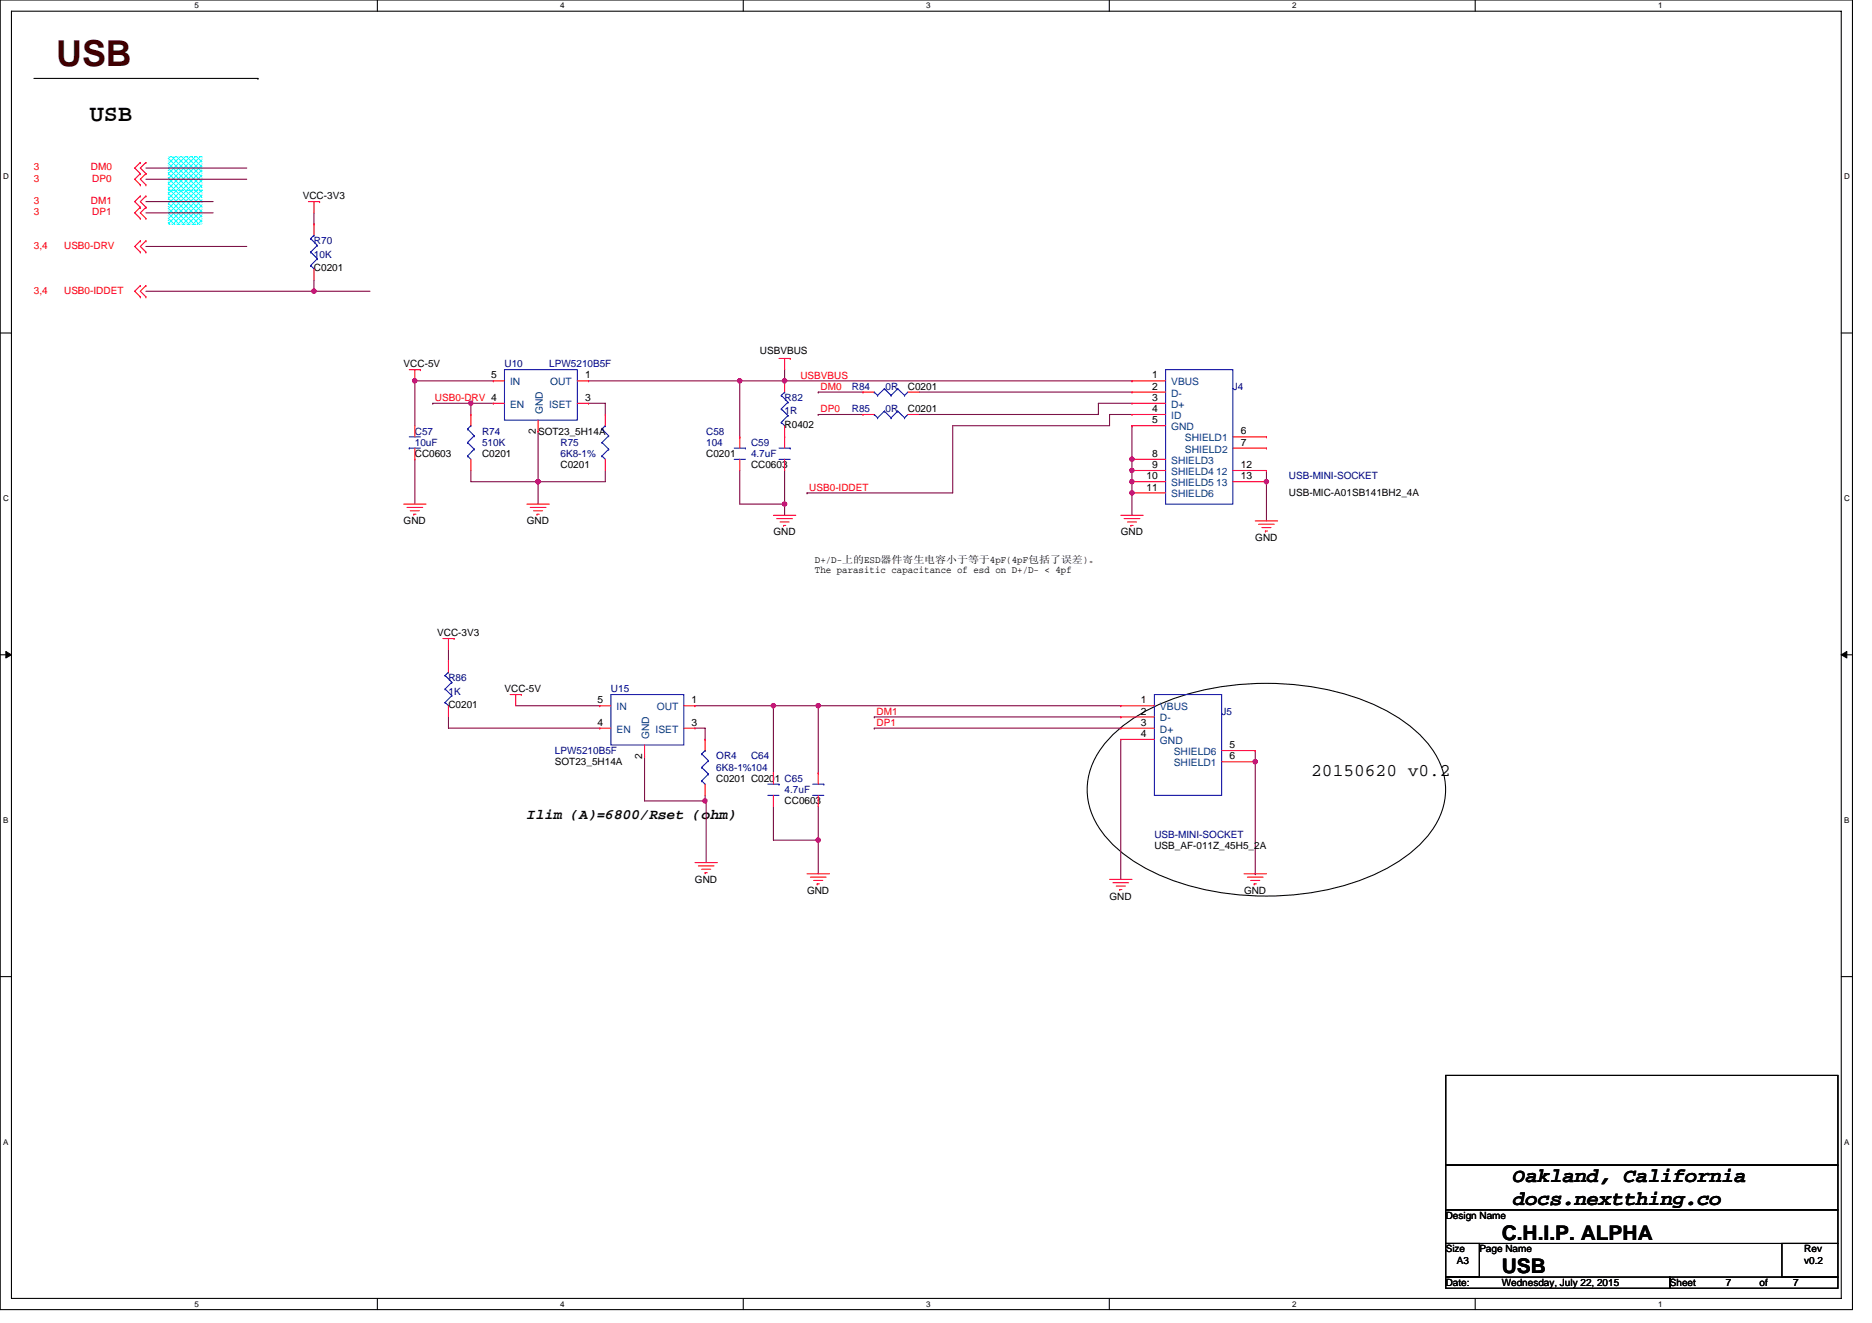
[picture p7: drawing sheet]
<svg xmlns="http://www.w3.org/2000/svg" width="297mm" height="210mm" viewBox="0 0 297 210" stroke-linecap="round" stroke-linejoin="round" font-family="sans-serif">
<path d="M0 0h293.9v207.9h-293.9zM1.8 1.8h290.4v204.3h-290.4z" fill="none" stroke="#000" stroke-width=".17"/>
<g fill="#fff">
<path d="M30.8 .2h.7v1.4h-.7z"/>
<path d="M30.8 206.3h.7v1.4h-.7z"/>
</g>
<path d="M59.9 0v1.8M59.9 206.1v1.8" fill="none" stroke="#000" stroke-width=".17"/>
<g fill="#fff">
<path d="M88.9 .2h.7v1.4h-.7z"/>
<path d="M88.9 206.3h.7v1.4h-.7z"/>
</g>
<path d="M117.9 0v1.8M117.9 206.1v1.8" fill="none" stroke="#000" stroke-width=".17"/>
<g fill="#fff">
<path d="M147 .2h.7v1.4h-.7z"/>
<path d="M147 206.3h.7v1.4h-.7z"/>
</g>
<path d="M176 0v1.8M176 206.1v1.8" fill="none" stroke="#000" stroke-width=".17"/>
<g fill="#fff">
<path d="M205 .2h.7v1.4h-.7z"/>
<path d="M205 206.3h.7v1.4h-.7z"/>
</g>
<path d="M234.1 0v1.8M234.1 206.1v1.8" fill="none" stroke="#000" stroke-width=".17"/>
<g fill="#fff">
<path d="M263.1 .2h.7v1.4h-.7z"/>
<path d="M263.1 206.3h.7v1.4h-.7z"/>
<path d="M.5 27.3h.9v1.4h-.9z"/>
<path d="M292.6 27.3h.9v1.4h-.9z"/>
<path d="M.5 78.4h.9v1.4h-.9z"/>
<path d="M292.6 78.4h.9v1.4h-.9z"/>
</g>
<path d="M0 52.9h1.8M292.2 52.9h1.7" fill="none" stroke="#000" stroke-width=".17"/>
<g fill="#fff">
<path d="M.5 129.5h.8v1.4h-.8z"/>
<path d="M292.6 129.5h.9v1.4h-.9z"/>
</g>
<path d="M0 103.9h1.8M292.2 103.9h1.7" fill="none" stroke="#000" stroke-width=".17"/>
<path d="M.9 103.4l.9 .5-.9 .5zM292.2 103.9l.8-.5v1z" fill="#000" stroke="#000" stroke-width=".16"/>
<g fill="#fff">
<path d="M.5 180.5h.8v1.4h-.8z"/>
<path d="M292.6 180.5h.9v1.4h-.9z"/>
</g>
<path d="M5.4 12.4h35.5M40.9 12.4h.1M176 117.2a27.9 27.9 0 0 1 13.3-7.3 45.2 45.2 0 0 1 29.2 2.1 21.2 21.2 0 0 1 9.3 7.7 10.7 10.7 0 0 1-.9 12.5 25 25 0 0 1-12.3 7.9 45 45 0 0 1-31.2-1.5 21.2 21.2 0 0 1-9.3-7.7 10.7 10.7 0 0 1 .9-12.5zM0 155h1.8M292.2 155h1.7M229.4 170.7h62.2v14.2h-62.2zM229.4 192h62.2v5.4h-62.2zM229.4 197.4h5.3v5.3h-5.3zM229.4 184.9h62.2v7.1h-62.2zM282.7 197.4h8.9v5.3h-8.9zM229.4 202.7h35.6v1.8h-35.6zM265 202.7h26.6v1.8h-26.6z" fill="none" stroke="#000" stroke-width=".17"/>
<g fill="#0ff" stroke="#0ff" stroke-width=".17" stroke-dasharray="0 .3">
<path d="M26.7 24.9h5.3v5.3h-5.3z" fill-rule="evenodd"/>
<path d="M26.7 30.2h5.3v5.4h-5.3z" fill-rule="evenodd"/>
</g>
<g fill="none" stroke="#800040" stroke-width=".17">
<path d="M23.2 39.1h16M23.2 26.7h16M23.2 28.4h16M23.2 33.8h10.6M23.2 32h10.6M49.8 33.8v1.8M23.2 46.2h26.6M49.8 44.4v1.8M49.8 46.2h.1M49.8 46.2h8.9M124.5 58.7v1.8M65.8 60.5h12.5"/>
<path d="M65.8 72.9v7.1M65.8 60.5h.1M65.8 60.5v7.1M68.7 64h6v1.8M68.7 64h.1M74.7 64h.1M74.7 74.7v1.8h10.7M74.7 64h3.6M85.4 76.5h.1M85.4 68.5v8M85.4 76.5v3.5M93.4 60.5h24"/>
<path d="M93.4 64h2.7v1.8M96.1 74.7v1.8h-10.7M117.4 60.5h.1M117.4 74.7v5.3h7.1M117.4 60.5v8.8M117.4 60.5h62.2M124.5 74.7v5.3M124.5 60.5h.1M128.1 78.2h.1M129.8 62.2h.1M129.8 65.8h.1M129.8 62.2h7.1"/>
<path d="M129.8 65.8h7.1M145.8 62.2h33.8M179.6 67.6h.1M179.6 64h-5.3v1.8h-28.5M179.6 65.8h-3.5v1.8h-24.9v10.6h-23.1M179.6 76.5h.1M179.6 78.2h.1M179.6 67.6v7.1M179.6 74.7h.1M179.6 74.7v7.1M201 76.5h.1M201 74.7v1.8"/>
<path d="M201 76.5v6.2M124.5 80h.1M124.5 80v1.8M71.2 113.8v1.8h24M71.2 103.1v1.8M81.8 112h13.4M110.3 115.6h1.6v1.7M110.3 112h12.4M122.7 112h.1M122.7 112v10.7M122.7 112h7.1M129.8 112h.1"/>
<path d="M129.8 112h48M129.8 112v10.7M138.7 115.6h.1M138.7 113.8h.1M138.7 115.6h39.1M138.7 113.8h39.1M177.8 117.3v22.3M199.2 119.1v19.6M102.3 120v7.1h9.6M111.9 127.1h.1M111.9 126.2v.9M111.9 127.1h.2v9.8"/>
<path d="M122.7 128v5.3h7.1M129.8 128v5.3M129.8 133.3h.1M129.8 133.3v5.4M199.2 120.9h.1M199.2 138.7h.1"/>
</g>
<g fill="#f0f" stroke="#f0f" stroke-width=".17">
<circle cx="49.8" cy="46.2" r=".35"/>
<circle cx="111.9" cy="127.1" r=".34"/>
<circle cx="129.8" cy="112" r=".35"/>
<circle cx="122.7" cy="112" r=".35"/>
<circle cx="179.6" cy="72.9" r=".35"/>
<circle cx="124.5" cy="60.4" r=".35"/>
<circle cx="117.4" cy="60.4" r=".35"/>
<circle cx="179.6" cy="76.4" r=".35"/>
<circle cx="85.4" cy="76.4" r=".35"/>
<circle cx="74.7" cy="64" r=".35"/>
<circle cx="179.6" cy="78.2" r=".35"/>
<circle cx="179.6" cy="74.7" r=".35"/>
<circle cx="124.5" cy="80" r=".35"/>
<circle cx="65.8" cy="60.4" r=".35"/>
<circle cx="129.8" cy="133.3" r=".35"/>
<circle cx="200.9" cy="76.4" r=".35"/>
<circle cx="199.2" cy="120.9" r=".35"/>
</g>
<g fill="none" stroke="#f00" stroke-width=".17">
<path d="M22.3 38.2h.1M22.3 27.6h.1M22.3 25.8h.1M22.3 29.3h.1M22.3 34.7h.1M22.3 32.9h.1M22.3 31.1h.1M22.3 38.2l-.9 .9 .9 .9M22.3 25.8l-.9 .9 .9 .9M22.3 27.6l-.9 .8 .9 .9M22.3 32.9l-.9 .9 .9 .9M22.3 31.1l-.9 .9 .9 .9"/>
<path d="M23.2 38.2h.1M23.2 27.6h.1M23.2 25.8h.1M23.2 29.3h.1M23.2 34.7h.1M23.2 32.9h.1M23.2 31.1h.1M23.2 38.2l-.9 .9 .9 .9M23.2 25.8l-.9 .9 .9 .9M23.2 27.6l-.9 .8 .9 .9M23.2 32.9l-.9 .9 .9 .9M23.2 31.1l-.9 .9 .9 .9"/>
<path d="M48.9 32h1.8M49.8 32v1.8M49.8 35.6h.1M49.8 35.6v1.7M50.7 32h.1M22.3 40h.1M22.3 47.1h.1M22.3 45.3h.1M22.3 45.3l-.9 .9 .9 .9M23.2 40h.1M23.2 47.1h.1M23.2 45.3h.1"/>
<path d="M23.2 45.3l-.9 .9 .9 .9M49.8 42.7v1.7M64.9 58.7h1.8M65.8 58.7v1.8M66.7 58.7h.1M123.6 56.9h1.8M124.5 56.9v1.8M125.4 56.9h.1M65.8 67.6v1.7M65.8 72.9h.1M65.8 71.1v1.8M74.7 72.9v1.8"/>
<path d="M74.7 65.8h.1M74.7 65.8v1.8M78.3 64h.1M78.3 60.5h.1M78.3 60.5h1.7M78.3 64h1.7M85.4 68.5h.1M85.4 66.7v1.8M91.6 60.5h1.8M91.6 64h1.8M93.4 64h.1M93.4 60.5h.1"/>
<path d="M96.1 72.9v1.8M96.1 65.8h.1M96.1 65.8v1.8M117.4 72.9v1.8M117.4 69.3h.1M117.4 69.3v1.8M124.5 72.9v1.8M124.5 69.3h.1M124.5 67.6v1.7M124.5 60.5h.1M124.5 60.5v1.7M124.5 69.3v1.8"/>
<path d="M136.9 65.8h.1M136.9 62.2h.1M136.9 65.8h1.8M136.9 62.2h1.8M144.1 65.8h1.7M144.1 62.2h1.7M179.6 60.5h.1M179.6 62.2h.1M179.6 64h.1M179.6 65.8h.1M179.6 67.6h.1M179.6 72.9h.1"/>
<path d="M179.6 74.7h.1M179.6 76.5h.1M179.6 78.2h.1M179.6 65.8h5.4M179.6 60.5h5.4M179.6 62.2h5.4M179.6 64h5.4M179.6 67.6h5.4M179.6 72.9h5.4M179.6 74.7h5.4M179.6 76.5h5.4M179.6 78.2h5.4"/>
<path d="M195.6 69.3h5.4M195.6 71.1h5.4M195.6 74.7h5.4M195.6 76.5h5.4M201 69.3h.1M201 71.1h.1M201 74.7h.1M201 76.5h.1M64 80h3.6M64.6 80.5h2.5M65.1 81.1h1.4M65.7 81.6h.1"/>
<path d="M65.7 81.6h.3M83.6 80h3.6M84.1 80.5h2.5M84.7 81.1h1.4M85.2 81.6h.1M85.2 81.6h.4M122.7 81.8h3.6M123.3 82.3h2.4M123.8 82.8h1.4M124.3 83.4h.1M124.3 83.4h.4M177.8 81.8h3.6"/>
<path d="M178.4 82.3h2.5M178.9 82.8h1.4M179.4 83.4h.1M179.4 83.4h.4M199.2 82.7h3.5M199.7 83.2h2.5M200.2 83.7h1.5M200.8 84.3h.1M200.8 84.3h.3M70.3 101.3h1.7M71.2 101.3v1.8M71.2 112v1.8"/>
<path d="M71.2 104.9h.1M71.2 104.9v1.8M72 101.3h.1M80.9 110.2h1.8M81.8 110.2v1.8M82.7 110.2h.1M95.2 115.6h.1M95.2 112h.1M95.2 112h1.7M95.2 115.6h1.7M102.3 118.2v1.8M108.5 112h1.8"/>
<path d="M108.5 115.6h1.8M110.3 115.6h.1M110.3 112h.1M111.9 117.3h.1M111.9 117.3v1.8M177.8 112h.1M177.8 113.8h.1M177.8 115.6h.1M177.8 117.3h.1M177.8 112h5.4M177.8 113.8h5.4M177.8 115.6h5.4"/>
<path d="M177.8 117.3h5.4M193.8 119.1h5.4M199.2 119.1h.1M102.3 120h.1M110.3 136.9h3.5M110.8 137.4h2.5M111.3 138h1.5M111.9 138.5h.1M111.9 124.5v1.7M111.9 138.5h.3M122.7 126.2v1.8M122.7 122.7h.1"/>
<path d="M122.7 122.7v1.8M128.1 138.7h3.5M128.6 139.2h2.5M129.1 139.7h1.5M129.8 126.2v1.8M129.8 122.7h.1M129.8 122.7v1.8M176.1 139.6h3.5M193.8 120.9h5.4M197.4 138.7h3.6M197.9 139.2h2.5M198.5 139.7h1.4"/>
<path d="M199.2 120.9h.1M129.7 140.3h.1M129.7 140.3h.3M176.6 140.1h2.5M177.1 140.6h1.5M177.7 141.2h.1M177.7 141.2h.3M199 140.3h.1M199 140.3h.3"/>
</g>
<g fill="none" stroke="#00f" stroke-width=".17">
<path d="M49.3 37.9h.1M49.3 37.9l1.1 1M49.8 37.3h.1M49.8 37.3l-.5 .6M50.4 38.9h.1M50.4 38.9l-1.1 1.1M49.3 42.1h.1M49.3 40h.1M49.3 42.1l.5 .6M49.3 40l1.1 1.1M50.4 41.1h.1M50.4 41.1l-1.1 1"/>
<path d="M80 58.7h11.6v8h-11.6zM185 58.7h10.6v21.3h-10.6zM64.9 69.3h1.8M64.9 71.1h.1M64.9 71.1h1.8M74.2 72.4h.1M74.2 70.2h.1M74.2 68.1h.1M74.2 72.4l.5 .5M74.2 70.2l1 1.1M74.2 68.1l1 1.1M74.7 67.6h.1"/>
<path d="M74.7 67.6l-.5 .5M75.2 71.3h.1M75.2 69.2h.1M75.2 71.3l-1 1.1M75.2 69.2l-1 1M95.5 72.4h.1M95.5 70.2h.1M95.5 68.1h.1M95.5 72.4l.6 .5M95.5 70.2l1.1 1.1M95.5 68.1l1.1 1.1M96.1 67.6h.1"/>
<path d="M96.1 67.6l-.6 .5M96.6 71.3h.1M96.6 69.2h.1M96.6 71.3l-1.1 1.1M96.6 69.2l-1.1 1M116.5 72.9h1.8M116.5 71.1h1.8M118.3 71.1h.1M123.6 72.9h1.8M123.6 71.1h1.8M124 67h.1M124 64.9h.1"/>
<path d="M124 62.8h.1M124 67l.5 .6M124 64.9l1 1.1M124 62.8l1 1M124.5 62.2h.1M124.5 62.2l-.5 .6M125 66h.1M125 63.8h.1M125 66l-1 1M125 63.8l-1 1.1M125.4 71.1h.1M138.7 65.8h.1"/>
<path d="M138.7 62.2h.1M138.7 65.8l.6 .5M138.7 62.2l.6 .6M139.3 66.3h.1M139.3 62.8h.1M140.3 65.3h.1M140.3 61.7h.1M140.3 65.3l1.1 1M140.3 65.3l-1 1M140.3 61.7l1.1 1.1M140.3 61.7l-1 1.1M141.4 66.3h.1"/>
<path d="M141.4 62.8h.1M142.4 65.3h.1M142.4 61.7h.1M142.4 65.3l1.1 1M142.4 65.3l-1 1M142.4 61.7l1.1 1.1M142.4 61.7l-1 1.1M143.5 66.3h.1M143.5 62.8h.1M144.1 65.8l-.6 .5M144.1 62.2l-.6 .6M70.6 111.5h.1"/>
<path d="M70.6 109.3h.1M70.6 107.2h.1M70.6 111.5l.6 .5M70.6 109.3l1.1 1.1M70.6 107.2l1.1 1.1M71.2 106.7h.1M71.2 106.7l-.6 .5M71.7 110.4h.1M71.7 108.3h.1M71.7 110.4l-1.1 1.1M71.7 108.3l-1.1 1M96.9 110.2h11.6v8h-11.6z"/>
<path d="M111.3 119.7h.1M111.3 119.7l1.1 1M111.9 119.1h.1M111.9 119.1l-.6 .6M183.2 110.2h10.6v16h-10.6zM111.3 123.9h.1M111.3 121.8h.1M111.3 123.9l.6 .6M111.3 121.8l1.1 1.1M112.4 122.9h.1M112.4 120.7h.1M112.4 122.9l-1.1 1"/>
<path d="M112.4 120.7l-1.1 1.1M121.8 126.2h1.8M121.8 124.5h1.8M123.6 124.5h.1M128.9 126.2h1.8M128.9 124.5h1.8M130.7 124.5h.1"/>
</g>
<text font-size="5.7" fill="#400000" x="8.9" y="10.5">USB</text>
<text font-size="3.7" x="14.3" y="19.1">USB</text>
<g font-size="3.2">
<text x="240.1" y="187.6">Oakland, California</text>
<text x="240.1" y="191.2">docs.nextthing.co</text>
<text x="238.3" y="196.8">C.H.I.P. ALPHA</text>
<text x="238.3" y="202.1">USB</text>
</g>
<text font-size="2.8" x="208.1" y="123.2">20150620 v0.2</text>
<text font-size="2.3" x="83.6" y="130">Ilim (A)=6800/Rset (ohm)</text>
<g font-size="1.6" fill="#f00">
<text x="5.4" y="28.8">3</text>
<text x="5.4" y="27">3</text>
<text x="14.4" y="27">DM0</text>
<text x="14.6" y="28.8">DP0</text>
<text x="5.4" y="34.1">3</text>
<text x="5.4" y="32.4">3</text>
<text x="14.4" y="32.4">DM1</text>
<text x="14.6" y="34.1">DP1</text>
<text x="5.4" y="39.5">3,4</text>
<text x="10.2" y="39.5">USB0-DRV</text>
<text x="5.4" y="46.6">3,4</text>
<text x="10.2" y="46.6">USB0-IDDET</text>
<text x="69" y="63.6">USB0-DRV 4</text>
<text x="127" y="60.1">USBVBUS</text>
<text x="130.2" y="61.9">DM0</text>
<text x="130.2" y="65.4">DP0</text>
<text x="128.4" y="77.9">USB0-IDDET</text>
<text x="139.1" y="113.4">DM1</text>
<text x="139.1" y="115.2">DP1</text>
</g>
<g font-size="1.6">
<text x="48" y="31.6">VCC-3V3</text>
<text x="49.8" y="43">C0201</text>
<text x="64" y="58.3">VCC-5V</text>
<text x="120.6" y="56.2">USBVBUS</text>
<text x="77.9" y="60.1">5</text>
<text x="92.9" y="63.6">3</text>
<text x="92.9" y="60.1">1</text>
<text x="144.1" y="65.4">C0201</text>
<text x="144.1" y="61.9">C0201</text>
<text x="182.8" y="60.1">1</text>
<text x="182.8" y="61.8">2</text>
<text x="182.8" y="63.6">3</text>
<text x="182.8" y="65.4">4</text>
<text x="85" y="68.8" transform="rotate(-90 85 68.8)">2</text>
<text x="85.4" y="69">SOT23_5H14A</text>
<text x="124.5" y="67.9">R0402</text>
<text x="182.8" y="67.2">5</text>
<text x="196.9" y="69">6</text>
<text x="196.9" y="70.7">7</text>
<text x="65.8" y="72.5">CC0603</text>
<text x="76.5" y="72.5">C0201</text>
<text x="88.9" y="74.3">C0201</text>
<text x="112.1" y="72.5">C0201</text>
<text x="119.2" y="74.3">CC0603</text>
<text x="181.9" y="76.1">10</text>
<text x="181.9" y="77.9">11</text>
<text x="182.8" y="72.5">8</text>
<text x="182.8" y="74.3">9</text>
<text x="196.9" y="74.3">12</text>
<text x="196.9" y="76.1">13</text>
<text x="64" y="83.2">GND</text>
<text x="83.6" y="83.2">GND</text>
<text x="204.5" y="78.8">USB-MIC-A01SB141BH2_4A</text>
<text x="122.7" y="85">GND</text>
<text x="129.3" y="89.4">D+/D-上的ESD器件寄生电容小于等于4pF(4pF包括了误差)。</text>
<text x="177.8" y="85">GND</text>
<text x="199.2" y="85.9">GND</text>
<text x="129.3" y="91">The parasitic capacitance of esd on D+/D- &lt; 4pf</text>
<text x="69.4" y="101">VCC-3V3</text>
<text x="71.2" y="112.4">C0201</text>
<text x="80" y="109.9">VCC-5V</text>
<text x="94.8" y="111.6">5</text>
<text x="109.7" y="111.6">1</text>
<text x="181" y="111.6">1</text>
<text x="181" y="113.4">2</text>
<text x="94.8" y="115.2">4</text>
<text x="109.7" y="115.2">3</text>
<text x="181" y="115.2">3</text>
<text x="181" y="117">4</text>
<text x="195.1" y="118.7">5</text>
<text x="88" y="121.4">SOT23_5H14A</text>
<text x="101.9" y="120.4" transform="rotate(-90 101.9 120.4)">2</text>
<text x="113.7" y="124.1">C0201 C0201 C65</text>
<text x="195.1" y="120.5">6</text>
<text x="124.5" y="127.7">CC0603</text>
<text x="183.2" y="134.8">USB_AF-011Z_45H5_2A</text>
<text x="110.3" y="140.1">GND</text>
<text x="128.1" y="141.9">GND</text>
<text x="176.1" y="142.8">GND</text>
<text x="197.4" y="141.9">GND</text>
<text x="229.4" y="193.4">Design Name</text>
<text x="229.4" y="198.8">Size</text>
<text x="231.2" y="200.6">A3</text>
<text x="234.7" y="198.8">Page Name</text>
<text x="286.3" y="198.8">Rev</text>
<text x="286.3" y="200.6">v0.2</text>
<text x="229.4" y="204.1">Date:</text>
<text x="238.3" y="204.1">Wednesday, July 22, 2015</text>
<text x="265" y="204.1">Sheet</text>
<text x="273.9" y="204.1">7</text>
<text x="279.2" y="204.1">of</text>
<text x="284.5" y="204.1">7</text>
</g>
<g font-size="1.6" fill="#000080">
<text x="49.8" y="38.8">R70</text>
<text x="49.8" y="40.9">10K</text>
<text x="80" y="58.3">U10</text>
<text x="87.2" y="58.3">LPW5210B5F</text>
<text x="124.5" y="63.6">R82</text>
<text x="124.5" y="65.8">1R</text>
<text x="135.2" y="65.4">R85</text>
<text x="135.2" y="61.9">R84</text>
<text x="140.5" y="65.4">0R</text>
<text x="140.5" y="61.9">0R</text>
<text x="195.6" y="61.9">J4</text>
<text x="65.8" y="69">C57</text>
<text x="65.8" y="70.8">10uF</text>
<text x="76.5" y="69">R74</text>
<text x="76.5" y="70.8">510K</text>
<text x="88.9" y="70.8">R75</text>
<text x="112.1" y="69">C58</text>
<text x="112.1" y="70.8">104</text>
<text x="119.2" y="70.8">C59</text>
<text x="88.9" y="72.5">6K8-1%</text>
<text x="119.2" y="72.5">4.7uF</text>
<text x="204.5" y="76.1">USB-MINI-SOCKET</text>
<text x="71.2" y="108.1">R86</text>
<text x="71.2" y="110.2">1K</text>
<text x="96.9" y="109.9">U15</text>
<text x="193.8" y="113.4">J5</text>
<text x="88" y="119.7">LPW5210B5F</text>
<text x="113.7" y="120.5">OR4</text>
<text x="113.7" y="122.3">6K8-1%104</text>
<text x="119.2" y="120.5">C64</text>
<text x="124.5" y="125.9">4.7uF</text>
<text x="183.2" y="133">USB-MINI-SOCKET</text>
</g>
<g font-size="1.6" fill="#004080">
<text x="80.9" y="64.7">EN</text>
<text x="80.9" y="61.2">IN</text>
<text x="86.1" y="65.8" transform="rotate(-90 86.1 65.8)">GND</text>
<text x="87.1" y="64.7">ISET</text>
<text x="87.3" y="61.2">OUT</text>
<text x="185.8" y="61.2">VBUS</text>
<text x="185.8" y="62.9">D-</text>
<text x="185.8" y="64.7">D+</text>
<text x="185.8" y="66.5">ID</text>
<text x="185.8" y="68.3">GND</text>
<text x="188" y="70.1">SHIELD1</text>
<text x="188" y="71.8">SHIELD2</text>
<text x="185.8" y="73.6">SHIELD3</text>
<text x="185.8" y="75.4">SHIELD4</text>
<text x="185.8" y="77.2">SHIELD5</text>
<text x="193" y="75.4">12</text>
<text x="193" y="77.2">13</text>
<text x="185.8" y="79">SHIELD6</text>
<text x="97.8" y="112.7">IN</text>
<text x="104.2" y="112.7">OUT</text>
<text x="184.1" y="112.7">VBUS</text>
<text x="97.8" y="116.3">EN</text>
<text x="103" y="117.3" transform="rotate(-90 103 117.3)">GND</text>
<text x="104" y="116.3">ISET</text>
<text x="184.1" y="114.5">D-</text>
<text x="184.1" y="116.3">D+</text>
<text x="184.1" y="118.1">GND</text>
<text x="186.2" y="119.8">SHIELD6</text>
<text x="186.2" y="121.6">SHIELD1</text>
</g>
<g font-size="1.3">
<text x="30.8" y="1.3">5</text>
<text x="88.9" y="1.3">4</text>
<text x="147" y="1.3">3</text>
<text x="205" y="1.3">2</text>
<text x="263.1" y="1.3">1</text>
<text x=".5" y="28.4">D</text>
<text x="292.6" y="28.4">D</text>
<text x=".5" y="79.5">C</text>
<text x="292.6" y="79.5">C</text>
<text x=".5" y="130.6">B</text>
<text x="292.6" y="130.6">B</text>
<text x=".5" y="181.7">A</text>
<text x="292.6" y="181.7">A</text>
<text x="30.8" y="207.4">5</text>
<text x="88.9" y="207.4">4</text>
<text x="147" y="207.4">3</text>
<text x="205" y="207.4">2</text>
<text x="263.1" y="207.4">1</text>
</g>
</svg>
